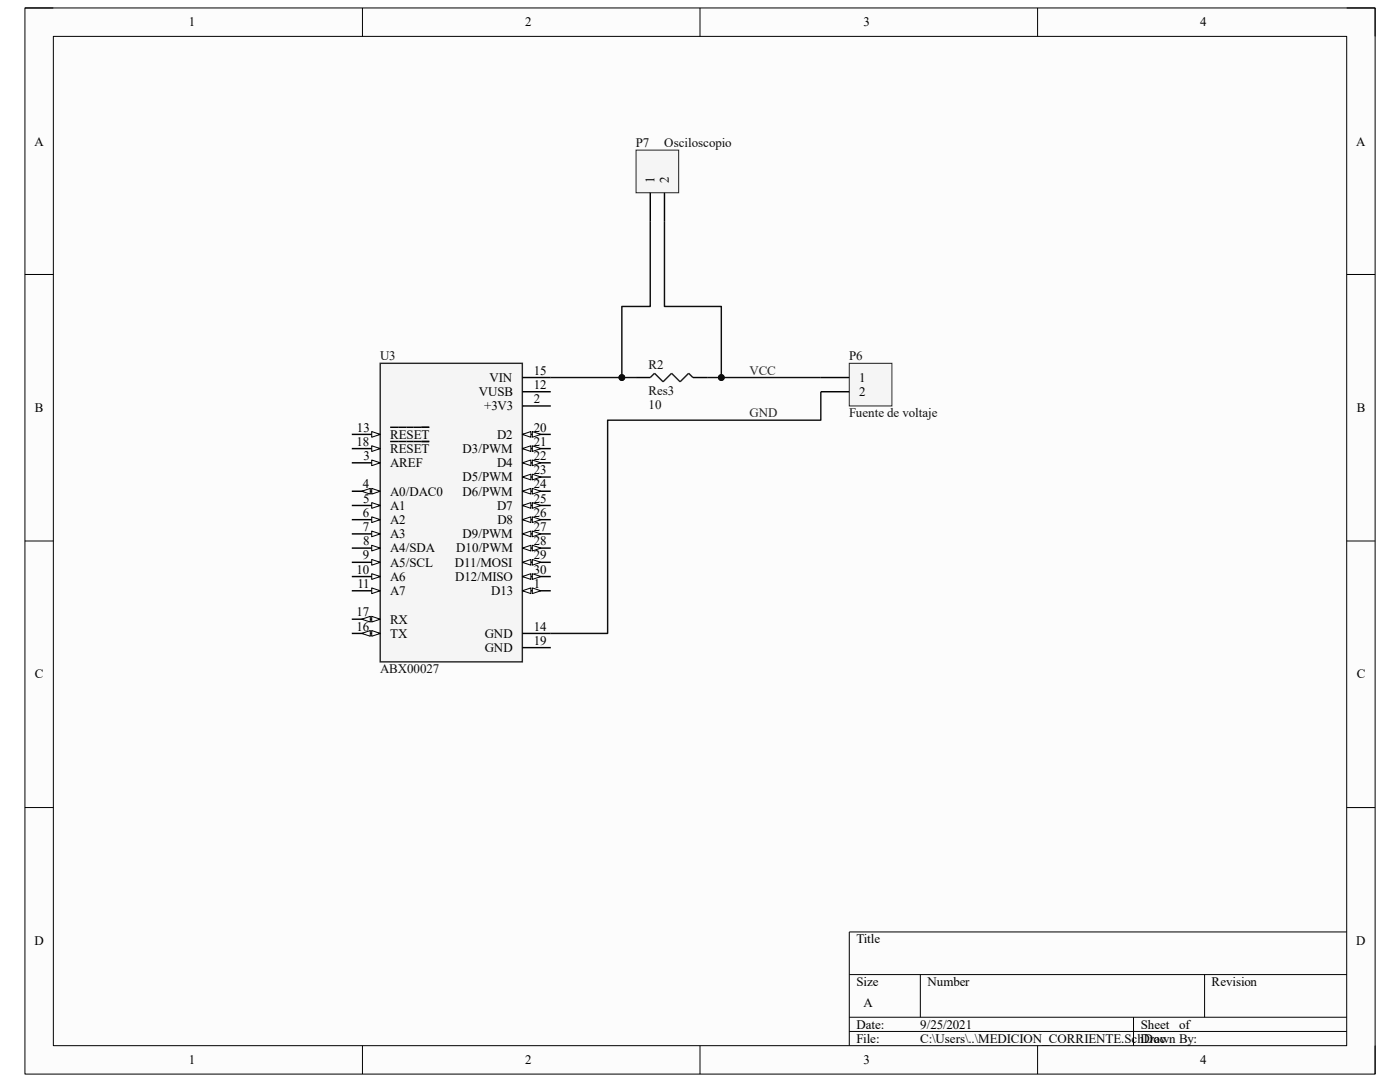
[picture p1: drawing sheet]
<svg xmlns="http://www.w3.org/2000/svg" width="279mm" height="216mm" viewBox="0 0 279 216" stroke-linecap="round" stroke-linejoin="round" font-family="sans-serif">
<path d="M5 1.6h269.4v212.7h-269.4z" fill-rule="evenodd" fill="#fcfcfc"/>
<path d="M5 1.6h269.4v212.7h-269.4z" fill="none" stroke="#000" stroke-width=".2"/>
<path d="M10.6 7.3h258.2v201.4h-258.2z" fill-rule="evenodd" fill="#fcfcfc"/>
<g fill="none" stroke="#000" stroke-width=".2">
<path d="M5 1.6h5.6M10.6 7.3h258.2v201.4h-258.2zM72.3 1.6v5.7M139.7 1.6v5.7M207.1 1.6v5.7M268.8 1.6h5.6v5.7M5 54.8h5.6M268.8 54.8h5.6M5 107.9h5.6M268.8 107.9h5.6M5 161.1h5.6M268.8 161.1h5.6"/>
<path d="M169.5 194.5h99.3M183.7 194.5v8.5M240.4 194.5v8.5M268.8 186h-99.3v22.7M72.3 208.7v5.6M139.7 208.7v5.6M169.5 203h99.3M169.5 205.8h99.3M207.1 208.7v5.6M226.2 203v5.7M274.4 208.7v5.6"/>
</g>
<path d="M75.9 72.5h28.3v59.6h-28.3z" fill-rule="evenodd" fill="#f5f5f5"/>
<path d="M75.9 72.5h28.3v59.6h-28.3z" fill="none" stroke="#262626" stroke-width=".29"/>
<path d="M70.2 86.7h5.7" fill="none" stroke="#000" stroke-width=".29"/>
<path d="M74.2 86.1l1.7 .6-1.7 .5z" fill="#fbfbfb"/>
<path d="M74.2 86.1l1.7 .6-1.7 .5z" fill="none" stroke="#000" stroke-width=".2"/>
<path d="M77.9 85.3h7.8" fill="none" stroke="#000" stroke-width=".28"/>
<path d="M70.2 89.5h5.7" fill="none" stroke="#000" stroke-width=".29"/>
<path d="M74.2 88.9l1.7 .6-1.7 .6z" fill="#fbfbfb"/>
<path d="M74.2 88.9l1.7 .6-1.7 .6z" fill="none" stroke="#000" stroke-width=".2"/>
<path d="M70.2 92.4h5.7M77.9 88.1h7.8" fill="none" stroke="#000" stroke-width=".29"/>
<path d="M74.2 91.8l1.7 .6-1.7 .5z" fill="#fbfbfb"/>
<path d="M74.2 91.8l1.7 .6-1.7 .5z" fill="none" stroke="#000" stroke-width=".2"/>
<path d="M70.2 98h5.7" fill="none" stroke="#000" stroke-width=".29"/>
<path d="M74.2 97.5l1.7 .5-1.7 .6z" fill="#fbfbfb"/>
<path d="M74.2 97.5l1.7 .5-1.7 .6z" fill="none" stroke="#000" stroke-width=".2"/>
<path d="M72.2 98l1.7-.5v1.1z" fill="#fbfbfb"/>
<path d="M72.2 98l1.7-.5v1.1z" fill="none" stroke="#000" stroke-width=".2"/>
<path d="M70.2 100.9h5.7" fill="none" stroke="#000" stroke-width=".29"/>
<path d="M74.2 100.3l1.7 .6-1.7 .5z" fill="#fbfbfb"/>
<path d="M74.2 100.3l1.7 .6-1.7 .5z" fill="none" stroke="#000" stroke-width=".2"/>
<path d="M70.2 103.7h5.7" fill="none" stroke="#000" stroke-width=".29"/>
<path d="M74.2 103.1l1.7 .6-1.7 .6z" fill="#fbfbfb"/>
<path d="M74.2 103.1l1.7 .6-1.7 .6z" fill="none" stroke="#000" stroke-width=".2"/>
<path d="M70.2 106.5h5.7" fill="none" stroke="#000" stroke-width=".29"/>
<path d="M74.2 106l1.7 .5-1.7 .6z" fill="#fbfbfb"/>
<path d="M74.2 106l1.7 .5-1.7 .6z" fill="none" stroke="#000" stroke-width=".2"/>
<path d="M70.2 109.4h5.7" fill="none" stroke="#000" stroke-width=".29"/>
<path d="M74.2 108.8l1.7 .6-1.7 .5z" fill="#fbfbfb"/>
<path d="M74.2 108.8l1.7 .6-1.7 .5z" fill="none" stroke="#000" stroke-width=".2"/>
<path d="M70.2 112.2h5.7" fill="none" stroke="#000" stroke-width=".29"/>
<path d="M74.2 111.6l1.7 .6-1.7 .6z" fill="#fbfbfb"/>
<path d="M74.2 111.6l1.7 .6-1.7 .6z" fill="none" stroke="#000" stroke-width=".2"/>
<path d="M70.2 115h5.7" fill="none" stroke="#000" stroke-width=".29"/>
<path d="M74.2 114.5l1.7 .5-1.7 .6z" fill="#fbfbfb"/>
<path d="M74.2 114.5l1.7 .5-1.7 .6z" fill="none" stroke="#000" stroke-width=".2"/>
<path d="M70.2 117.9h5.7" fill="none" stroke="#000" stroke-width=".29"/>
<path d="M74.2 117.3l1.7 .6-1.7 .5z" fill="#fbfbfb"/>
<path d="M74.2 117.3l1.7 .6-1.7 .5z" fill="none" stroke="#000" stroke-width=".2"/>
<path d="M70.2 123.6h5.7" fill="none" stroke="#000" stroke-width=".29"/>
<path d="M74.2 123l1.7 .6-1.7 .5z" fill="#fbfbfb"/>
<path d="M74.2 123l1.7 .6-1.7 .5z" fill="none" stroke="#000" stroke-width=".2"/>
<path d="M72.2 123.6l1.7-.6v1.1z" fill="#fbfbfb"/>
<path d="M72.2 123.6l1.7-.6v1.1z" fill="none" stroke="#000" stroke-width=".2"/>
<path d="M70.2 126.4h5.7" fill="none" stroke="#000" stroke-width=".29"/>
<path d="M74.2 125.8l1.7 .6-1.7 .6z" fill="#fbfbfb"/>
<path d="M74.2 125.8l1.7 .6-1.7 .6z" fill="none" stroke="#000" stroke-width=".2"/>
<path d="M72.2 126.4l1.7-.6v1.2z" fill="#fbfbfb"/>
<path d="M72.2 126.4l1.7-.6v1.2z" fill="none" stroke="#000" stroke-width=".2"/>
<path d="M104.2 75.3h5.7M104.2 78.2h5.7M104.2 81h5.7M104.2 86.7h5.7" fill="none" stroke="#000" stroke-width=".29"/>
<path d="M104.2 86.7l1.7-.6v1.1z" fill="#fbfbfb"/>
<path d="M104.2 86.7l1.7-.6v1.1z" fill="none" stroke="#000" stroke-width=".2"/>
<path d="M106.2 86.1l1.7 .6-1.7 .5z" fill="#fbfbfb"/>
<path d="M106.2 86.1l1.7 .6-1.7 .5z" fill="none" stroke="#000" stroke-width=".2"/>
<path d="M104.2 89.5h5.7" fill="none" stroke="#000" stroke-width=".29"/>
<path d="M104.2 89.5l1.7-.6v1.2z" fill="#fbfbfb"/>
<path d="M104.2 89.5l1.7-.6v1.2z" fill="none" stroke="#000" stroke-width=".2"/>
<path d="M106.2 88.9l1.7 .6-1.7 .6z" fill="#fbfbfb"/>
<path d="M106.2 88.9l1.7 .6-1.7 .6z" fill="none" stroke="#000" stroke-width=".2"/>
<path d="M104.2 92.4h5.7" fill="none" stroke="#000" stroke-width=".29"/>
<path d="M104.2 92.4l1.7-.6v1.1z" fill="#fbfbfb"/>
<path d="M104.2 92.4l1.7-.6v1.1z" fill="none" stroke="#000" stroke-width=".2"/>
<path d="M106.2 91.8l1.7 .6-1.7 .5z" fill="#fbfbfb"/>
<path d="M106.2 91.8l1.7 .6-1.7 .5z" fill="none" stroke="#000" stroke-width=".2"/>
<path d="M104.2 95.2h5.7" fill="none" stroke="#000" stroke-width=".29"/>
<path d="M104.2 95.2l1.7-.6v1.2z" fill="#fbfbfb"/>
<path d="M104.2 95.2l1.7-.6v1.2z" fill="none" stroke="#000" stroke-width=".2"/>
<path d="M106.2 94.6l1.7 .6-1.7 .6z" fill="#fbfbfb"/>
<path d="M106.2 94.6l1.7 .6-1.7 .6z" fill="none" stroke="#000" stroke-width=".2"/>
<path d="M104.2 98h5.7" fill="none" stroke="#000" stroke-width=".29"/>
<path d="M104.2 98l1.7-.5v1.1z" fill="#fbfbfb"/>
<path d="M104.2 98l1.7-.5v1.1z" fill="none" stroke="#000" stroke-width=".2"/>
<path d="M106.2 97.5l1.7 .5-1.7 .6z" fill="#fbfbfb"/>
<path d="M106.2 97.5l1.7 .5-1.7 .6z" fill="none" stroke="#000" stroke-width=".2"/>
<path d="M104.2 100.9h5.7" fill="none" stroke="#000" stroke-width=".29"/>
<path d="M104.2 100.9l1.7-.6v1.1z" fill="#fbfbfb"/>
<path d="M104.2 100.9l1.7-.6v1.1z" fill="none" stroke="#000" stroke-width=".2"/>
<path d="M106.2 100.3l1.7 .6-1.7 .5z" fill="#fbfbfb"/>
<path d="M106.2 100.3l1.7 .6-1.7 .5z" fill="none" stroke="#000" stroke-width=".2"/>
<path d="M104.2 103.7h5.7" fill="none" stroke="#000" stroke-width=".29"/>
<path d="M104.2 103.7l1.7-.6v1.2z" fill="#fbfbfb"/>
<path d="M104.2 103.7l1.7-.6v1.2z" fill="none" stroke="#000" stroke-width=".2"/>
<path d="M106.2 103.1l1.7 .6-1.7 .6z" fill="#fbfbfb"/>
<path d="M106.2 103.1l1.7 .6-1.7 .6z" fill="none" stroke="#000" stroke-width=".2"/>
<path d="M104.2 106.5h5.7" fill="none" stroke="#000" stroke-width=".29"/>
<path d="M104.2 106.5l1.7-.5v1.1z" fill="#fbfbfb"/>
<path d="M104.2 106.5l1.7-.5v1.1z" fill="none" stroke="#000" stroke-width=".2"/>
<path d="M106.2 106l1.7 .5-1.7 .6z" fill="#fbfbfb"/>
<path d="M106.2 106l1.7 .5-1.7 .6z" fill="none" stroke="#000" stroke-width=".2"/>
<path d="M104.2 109.4h5.7" fill="none" stroke="#000" stroke-width=".29"/>
<path d="M104.2 109.4l1.7-.6v1.1z" fill="#fbfbfb"/>
<path d="M104.2 109.4l1.7-.6v1.1z" fill="none" stroke="#000" stroke-width=".2"/>
<path d="M106.2 108.8l1.7 .6-1.7 .5z" fill="#fbfbfb"/>
<path d="M106.2 108.8l1.7 .6-1.7 .5z" fill="none" stroke="#000" stroke-width=".2"/>
<path d="M104.2 112.2h5.7" fill="none" stroke="#000" stroke-width=".29"/>
<path d="M104.2 112.2l1.7-.6v1.2z" fill="#fbfbfb"/>
<path d="M104.2 112.2l1.7-.6v1.2z" fill="none" stroke="#000" stroke-width=".2"/>
<path d="M106.2 111.6l1.7 .6-1.7 .6z" fill="#fbfbfb"/>
<path d="M106.2 111.6l1.7 .6-1.7 .6z" fill="none" stroke="#000" stroke-width=".2"/>
<path d="M104.2 115h5.7" fill="none" stroke="#000" stroke-width=".29"/>
<path d="M104.2 115l1.7-.5v1.1z" fill="#fbfbfb"/>
<path d="M104.2 115l1.7-.5v1.1z" fill="none" stroke="#000" stroke-width=".2"/>
<path d="M106.2 114.5l1.7 .5-1.7 .6z" fill="#fbfbfb"/>
<path d="M106.2 114.5l1.7 .5-1.7 .6z" fill="none" stroke="#000" stroke-width=".2"/>
<path d="M104.2 117.9h5.7" fill="none" stroke="#000" stroke-width=".29"/>
<path d="M104.2 117.9l1.7-.6v1.1z" fill="#fbfbfb"/>
<path d="M104.2 117.9l1.7-.6v1.1z" fill="none" stroke="#000" stroke-width=".2"/>
<path d="M106.2 117.3l1.7 .6-1.7 .5z" fill="#fbfbfb"/>
<path d="M106.2 117.3l1.7 .6-1.7 .5z" fill="none" stroke="#000" stroke-width=".2"/>
<path d="M126.9 75.3h2.9M138.3 75.3h2.8M104.2 126.4h5.7M104.2 129.2h5.7" fill="none" stroke="#000" stroke-width=".29"/>
<path d="M129.8 75.3l.8-.8 1.7 1.7 1.7-1.7 1.7 1.7 1.7-1.7 .9 .8" fill="none" stroke="#1c1c1c" stroke-width=".29"/>
<path d="M169.5 72.5h8.5v8.5h-8.5z" fill-rule="evenodd" fill="#f5f5f5"/>
<path d="M169.5 72.5h8.5v8.5h-8.5z" fill="none" stroke="#262626" stroke-width=".2"/>
<path d="M163.8 75.3h5.7M163.8 78.2h5.7" fill="none" stroke="#000" stroke-width=".29"/>
<path d="M126.9 30h8.5v8.5h-8.5z" fill-rule="evenodd" fill="#f5f5f5"/>
<path d="M126.9 30h8.5v8.5h-8.5z" fill="none" stroke="#262626" stroke-width=".2"/>
<path d="M129.8 38.5v5.6M132.6 38.5v5.6" fill="none" stroke="#000" stroke-width=".29"/>
<path d="M141.1 75.3h22.7" fill="none" stroke="#0e0e0e" stroke-width=".29"/>
<circle cx="144" cy="75.3" r=".57" fill="#0e0e0e"/>
<circle cx="144" cy="75.3" r=".57" fill="none" stroke="#0e0e0e" stroke-width=".2"/>
<path d="M109.9 75.3h17M163.8 78.2v5.6h-42.5v42.6h-11.4" fill="none" stroke="#0e0e0e" stroke-width=".29"/>
<circle cx="124.1" cy="75.3" r=".57" fill="#0e0e0e"/>
<circle cx="124.1" cy="75.3" r=".57" fill="none" stroke="#0e0e0e" stroke-width=".2"/>
<path d="M129.8 44.1v17.1h-5.7v14.1" fill="none" stroke="#0e0e0e" stroke-width=".29"/>
<circle cx="124.1" cy="75.3" r=".57" fill="#0e0e0e"/>
<circle cx="124.1" cy="75.3" r=".57" fill="none" stroke="#0e0e0e" stroke-width=".2"/>
<path d="M132.6 44.1v17.1h11.4v14.1" fill="none" stroke="#0e0e0e" stroke-width=".29"/>
<circle cx="144" cy="75.3" r=".57" fill="#0e0e0e"/>
<circle cx="144" cy="75.3" r=".57" fill="none" stroke="#0e0e0e" stroke-width=".2"/>
<g font-size="2.6">
<text x="37.7" y="5.2">1</text>
<text x="104.8" y="5.2">2</text>
<text x="172.3" y="5.2">3</text>
<text x="239.5" y="5.2">4</text>
<text x="6.9" y="29">A</text>
<text x="270.7" y="29">A</text>
<text x="130.6" y="36.5" transform="rotate(-90 130.6 36.5)">1</text>
<text x="133.5" y="36.5" transform="rotate(-90 133.5 36.5)">2</text>
<text x="97.7" y="76.2">VIN</text>
<text x="106.5" y="74.8">15</text>
<text x="106.5" y="77.6">12</text>
<text x="171.4" y="76.2">1</text>
<text x="7" y="82.2">B</text>
<text x="95.5" y="79">VUSB</text>
<text x="96.6" y="81.8">+3V3</text>
<text x="106.5" y="80.4">2</text>
<text x="171.4" y="79">2</text>
<text x="270.8" y="82.2">B</text>
<text x="71.2" y="88.9">18</text>
<text x="71.2" y="86.1">13</text>
<text x="77.9" y="87.5">RESET</text>
<text x="99.2" y="87.5">D2</text>
<text x="106.5" y="86.1">20</text>
<text x="106.5" y="88.9">21</text>
<text x="72.5" y="91.8">3</text>
<text x="77.9" y="90.3">RESET</text>
<text x="77.9" y="93.2">AREF</text>
<text x="92.3" y="90.3">D3/PWM</text>
<text x="99.2" y="93.2">D4</text>
<text x="106.5" y="91.8">22</text>
<text x="106.5" y="94.6">23</text>
<text x="72.4" y="97.5">4</text>
<text x="72.5" y="100.3">5</text>
<text x="77.9" y="98.9">A0/DAC0</text>
<text x="77.9" y="101.7">A1</text>
<text x="92.3" y="96.1">D5/PWM</text>
<text x="92.3" y="98.9">D6/PWM</text>
<text x="99.2" y="101.7">D7</text>
<text x="106.5" y="97.5">24</text>
<text x="106.5" y="100.3">25</text>
<text x="72.4" y="103.1">6</text>
<text x="72.4" y="106">7</text>
<text x="77.9" y="104.6">A2</text>
<text x="77.9" y="107.4">A3</text>
<text x="92.3" y="107.4">D9/PWM</text>
<text x="99.3" y="104.6">D8</text>
<text x="106.5" y="103.1">26</text>
<text x="106.5" y="106">27</text>
<text x="72.4" y="111.6">9</text>
<text x="72.5" y="108.8">8</text>
<text x="77.9" y="110.2">A4/SDA</text>
<text x="77.9" y="113.1">A5/SCL</text>
<text x="90.8" y="113.1">D11/MOSI</text>
<text x="91.1" y="110.2">D10/PWM</text>
<text x="106.5" y="108.8">28</text>
<text x="106.5" y="111.6">29</text>
<text x="71.1" y="114.5">10</text>
<text x="71.3" y="117.3">11</text>
<text x="77.9" y="115.9">A6</text>
<text x="77.9" y="118.7">A7</text>
<text x="90.8" y="115.9">D12/MISO</text>
<text x="98" y="118.7">D13</text>
<text x="106.5" y="114.5">30</text>
<text x="106.5" y="117.3">1</text>
<text x="71.1" y="125.8">16</text>
<text x="71.2" y="123">17</text>
<text x="77.9" y="124.4">RX</text>
<text x="106.5" y="125.8">14</text>
<text x="77.9" y="127.3">TX</text>
<text x="96.8" y="127.3">GND</text>
<text x="96.8" y="130.1">GND</text>
<text x="106.5" y="128.7">19</text>
<text x="7" y="135.4">C</text>
<text x="270.8" y="135.4">C</text>
<text x="6.9" y="188.6">D</text>
<text x="170.9" y="188.2">Title</text>
<text x="270.7" y="188.6">D</text>
<text x="170.9" y="196.7">Size</text>
<text x="185.1" y="196.7">Number</text>
<text x="241.8" y="196.7">Revision</text>
<text x="172.3" y="201">A</text>
<text x="170.9" y="205.2">Date:</text>
<text x="170.9" y="208.1">File:</text>
<text x="183.6" y="208.1">C:\Users\..\MEDICION_CORRIENTE.SchDoc</text>
<text x="183.6" y="205.2">9/25/2021</text>
<text x="227.6" y="208.1">Drawn By:</text>
<text x="227.7" y="205.2">Sheet</text>
<text x="235.3" y="205.2">of</text>
<text x="37.7" y="212.3">1</text>
<text x="104.8" y="212.3">2</text>
<text x="172.3" y="212.3">3</text>
<text x="239.5" y="212.3">4</text>
</g>
<g font-size="2.6" fill="#0e0e0e">
<text x="126.9" y="29.4">P7</text>
<text x="132.6" y="29.4">Osciloscopio</text>
<text x="75.9" y="71.9">U3</text>
<text x="169.5" y="71.9">P6</text>
<text x="129.5" y="73.6">R2</text>
<text x="129.5" y="81.6">10</text>
<text x="129.5" y="78.7">Res3</text>
<text x="169.5" y="83.3">Fuente de voltaje</text>
<text x="75.9" y="134.3">ABX00027</text>
</g>
<g font-size="2.6" fill="#262626">
<text x="149.6" y="74.8">VCC</text>
<text x="149.6" y="83.3">GND</text>
</g>
</svg>
